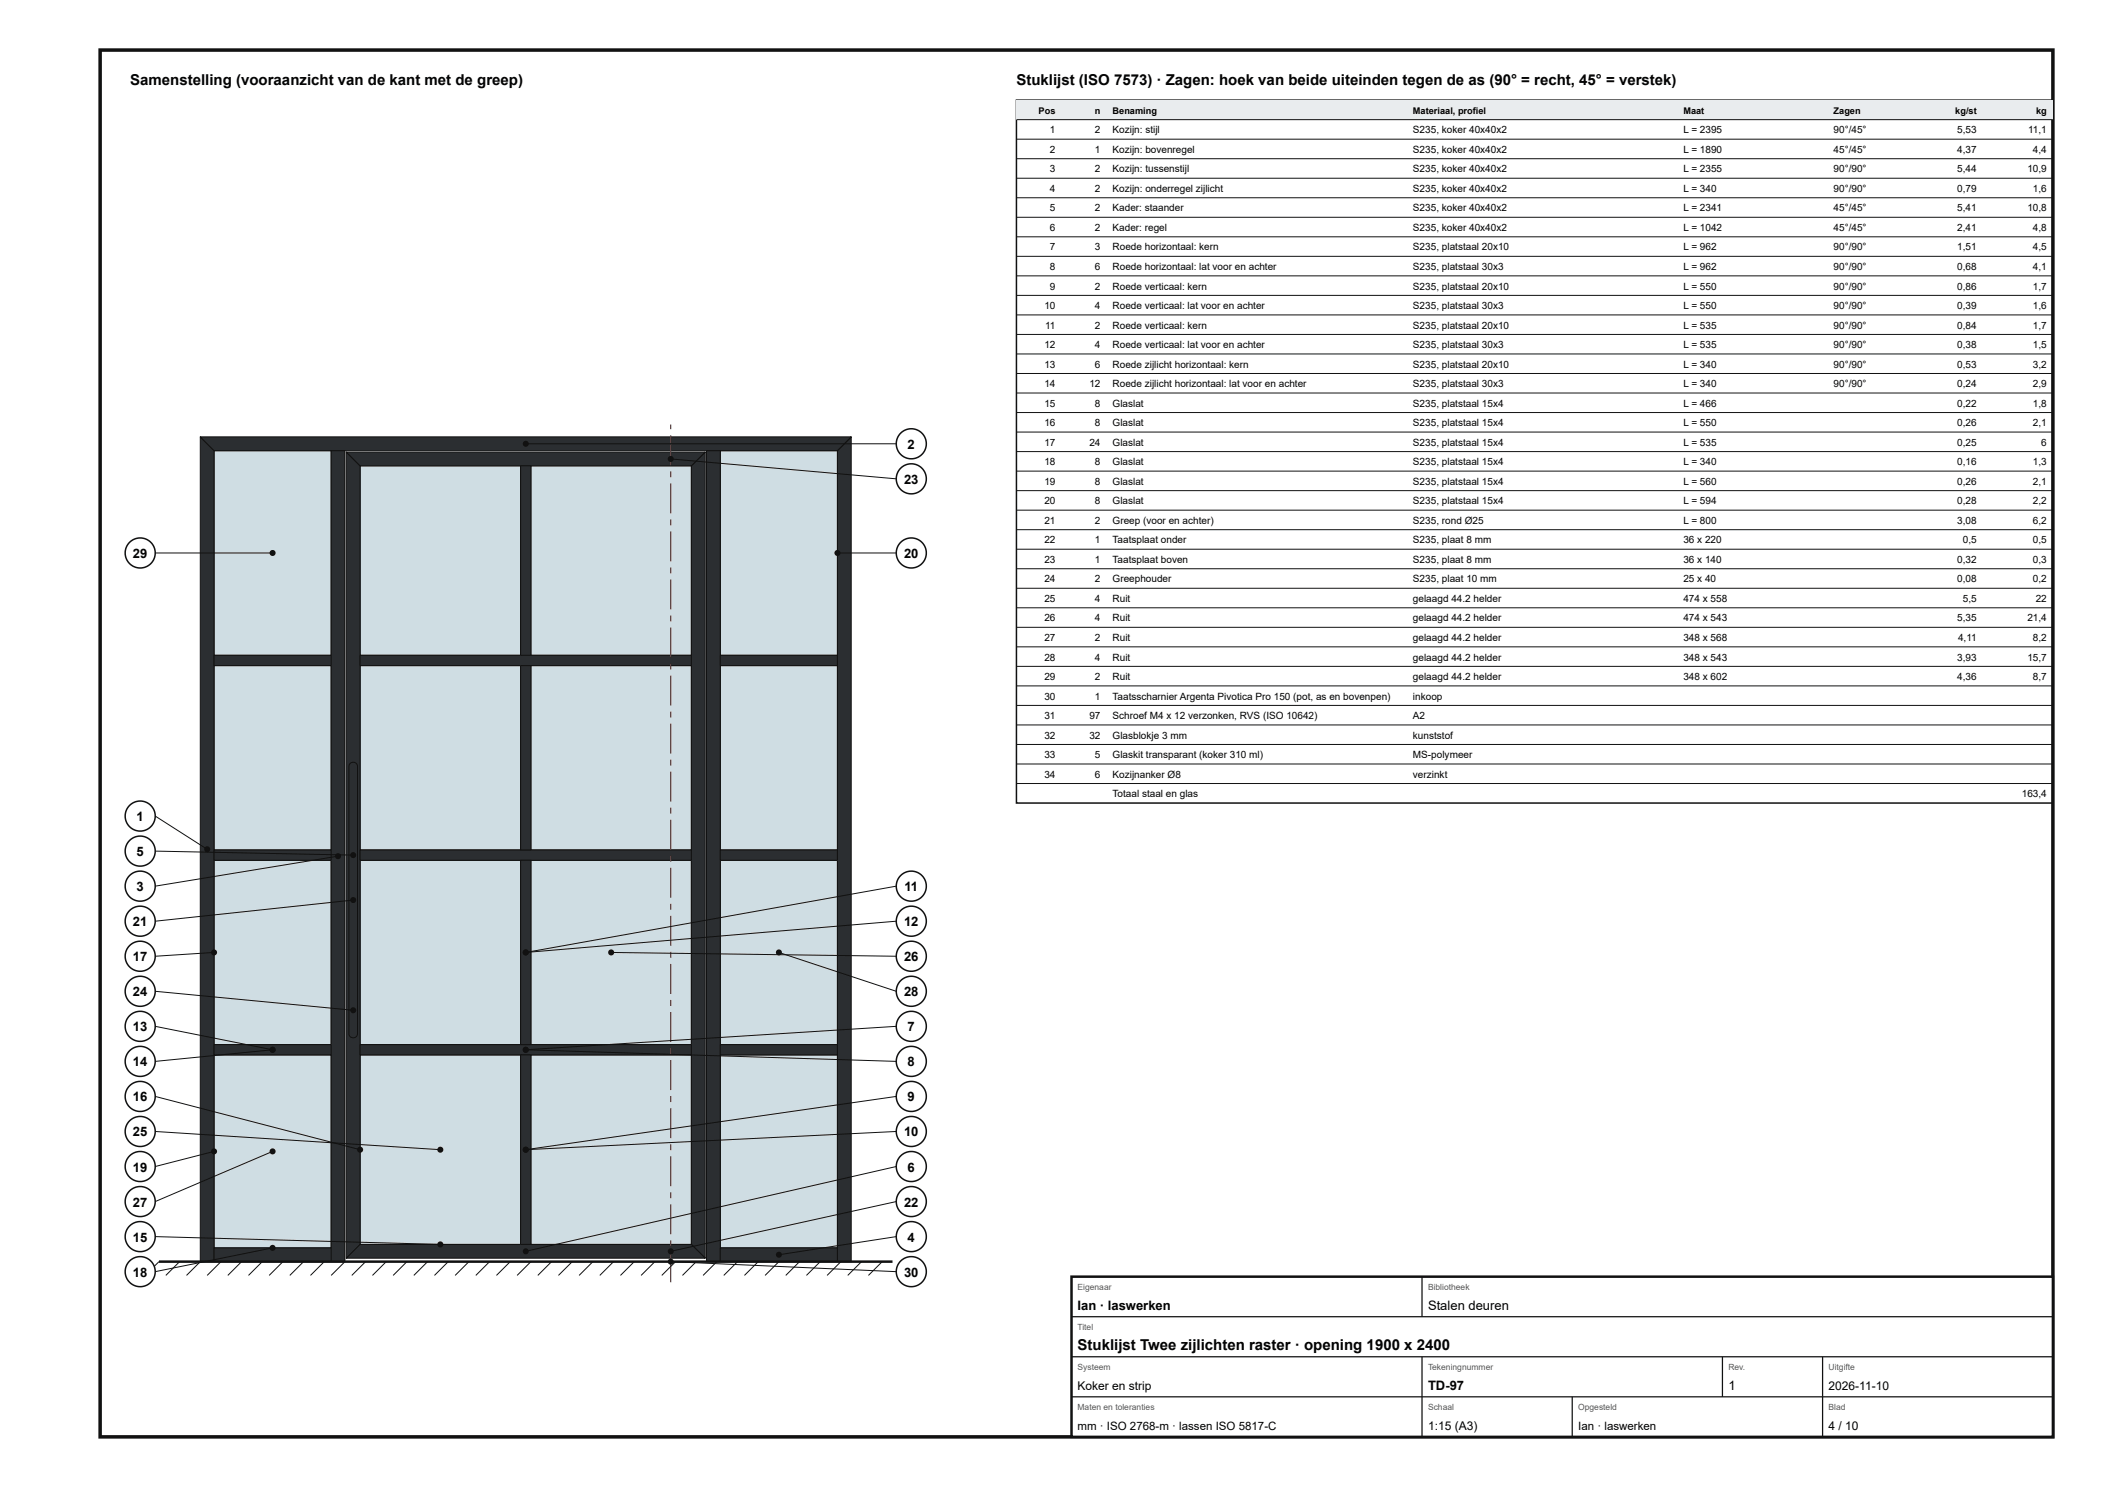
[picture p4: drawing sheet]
<svg xmlns="http://www.w3.org/2000/svg" width="420mm" height="297mm" viewBox="0 0 420 297" stroke-linecap="round" stroke-linejoin="round" font-family="sans-serif">
<path d="M20 10h390v277h-390z" fill="none" stroke="#111" stroke-width=".7" stroke-linecap="butt"/>
<path d="M71.9 210.7h32.1v37.9h-32.1z" fill="#cfdde3"/>
<path d="M71.9 210.7h32.1v37.9h-32.1z" fill="none" stroke="#111" stroke-width=".2"/>
<path d="M106 210.7h32.1v37.9h-32.1z" fill="#cfdde3"/>
<path d="M106 210.7h32.1v37.9h-32.1z" fill="none" stroke="#111" stroke-width=".2"/>
<path d="M71.9 171.8h32.1v36.8h-32.1z" fill="#cfdde3"/>
<path d="M71.9 171.8h32.1v36.8h-32.1z" fill="none" stroke="#111" stroke-width=".2"/>
<path d="M106 171.8h32.1v36.8h-32.1z" fill="#cfdde3"/>
<path d="M106 171.8h32.1v36.8h-32.1z" fill="none" stroke="#111" stroke-width=".2"/>
<path d="M71.9 132.9h32.1v36.9h-32.1z" fill="#cfdde3"/>
<path d="M71.9 132.9h32.1v36.9h-32.1z" fill="none" stroke="#111" stroke-width=".2"/>
<path d="M106 132.9h32.1v36.9h-32.1z" fill="#cfdde3"/>
<path d="M106 132.9h32.1v36.9h-32.1z" fill="none" stroke="#111" stroke-width=".2"/>
<path d="M71.9 93h32.1v37.9h-32.1z" fill="#cfdde3"/>
<path d="M71.9 93h32.1v37.9h-32.1z" fill="none" stroke="#111" stroke-width=".2"/>
<path d="M106 93h32.1v37.9h-32.1z" fill="#cfdde3"/>
<path d="M106 93h32.1v37.9h-32.1z" fill="none" stroke="#111" stroke-width=".2"/>
<path d="M42.7 210.7h23.4v38.5h-23.4z" fill="#cfdde3"/>
<path d="M42.7 210.7h23.4v38.5h-23.4z" fill="none" stroke="#111" stroke-width=".2"/>
<path d="M42.7 171.8h23.4v36.8h-23.4z" fill="#cfdde3"/>
<path d="M42.7 171.8h23.4v36.8h-23.4z" fill="none" stroke="#111" stroke-width=".2"/>
<path d="M42.7 132.9h23.4v36.9h-23.4z" fill="#cfdde3"/>
<path d="M42.7 132.9h23.4v36.9h-23.4z" fill="none" stroke="#111" stroke-width=".2"/>
<path d="M42.7 90h23.4v40.9h-23.4z" fill="#cfdde3"/>
<path d="M42.7 90h23.4v40.9h-23.4z" fill="none" stroke="#111" stroke-width=".2"/>
<path d="M143.9 210.7h23.3v38.5h-23.3z" fill="#cfdde3"/>
<path d="M143.9 210.7h23.3v38.5h-23.3z" fill="none" stroke="#111" stroke-width=".2"/>
<path d="M143.9 171.8h23.3v36.8h-23.3z" fill="#cfdde3"/>
<path d="M143.9 171.8h23.3v36.8h-23.3z" fill="none" stroke="#111" stroke-width=".2"/>
<path d="M143.9 132.9h23.3v36.9h-23.3z" fill="#cfdde3"/>
<path d="M143.9 132.9h23.3v36.9h-23.3z" fill="none" stroke="#111" stroke-width=".2"/>
<path d="M143.9 90h23.3v40.9h-23.3z" fill="#cfdde3"/>
<path d="M143.9 90h23.3v40.9h-23.3z" fill="none" stroke="#111" stroke-width=".2"/>
<path d="M40 87.3l2.7 2.7v162h-2.7z" fill="#2b2e31"/>
<path d="M40 87.3l2.7 2.7v162h-2.7z" fill="none" stroke="#111" stroke-width=".2"/>
<path d="M170 87.3v164.7h-2.8v-162z" fill="#2b2e31"/>
<path d="M170 87.3v164.7h-2.8v-162z" fill="none" stroke="#111" stroke-width=".2"/>
<path d="M40 87.3h130l-2.8 2.7h-124.5z" fill="#2b2e31"/>
<path d="M40 87.3h130l-2.8 2.7h-124.5z" fill="none" stroke="#111" stroke-width=".2"/>
<path d="M66.1 90h2.8v162h-2.8z" fill="#2b2e31"/>
<path d="M66.1 90h2.8v162h-2.8z" fill="none" stroke="#111" stroke-width=".2"/>
<path d="M42.7 249.2h23.4v2.8h-23.4z" fill="#2b2e31"/>
<path d="M42.7 249.2h23.4v2.8h-23.4z" fill="none" stroke="#111" stroke-width=".2"/>
<path d="M141.1 90h2.8v162h-2.8z" fill="#2b2e31"/>
<path d="M141.1 90h2.8v162h-2.8z" fill="none" stroke="#111" stroke-width=".2"/>
<path d="M143.9 249.2h23.3v2.8h-23.3z" fill="#2b2e31"/>
<path d="M143.9 249.2h23.3v2.8h-23.3z" fill="none" stroke="#111" stroke-width=".2"/>
<path d="M69.2 90.3l2.7 2.7v155.6l-2.7 2.7z" fill="#2b2e31"/>
<path d="M69.2 90.3l2.7 2.7v155.6l-2.7 2.7z" fill="none" stroke="#111" stroke-width=".2"/>
<path d="M138.1 93l2.7-2.7v161l-2.7-2.7z" fill="#2b2e31"/>
<path d="M138.1 93l2.7-2.7v161l-2.7-2.7z" fill="none" stroke="#111" stroke-width=".2"/>
<path d="M69.2 251.3l2.7-2.7h66.2l2.7 2.7z" fill="#2b2e31"/>
<path d="M69.2 251.3l2.7-2.7h66.2l2.7 2.7z" fill="none" stroke="#111" stroke-width=".2"/>
<path d="M69.2 90.3h71.6l-2.7 2.7h-66.2z" fill="#2b2e31"/>
<path d="M69.2 90.3h71.6l-2.7 2.7h-66.2z" fill="none" stroke="#111" stroke-width=".2"/>
<path d="M71.9 208.6h66.2v2.1h-66.2z" fill="#2b2e31"/>
<path d="M71.9 208.6h66.2v2.1h-66.2z" fill="none" stroke="#111" stroke-width=".2"/>
<path d="M71.9 169.8h66.2v2h-66.2z" fill="#2b2e31"/>
<path d="M71.9 169.8h66.2v2h-66.2z" fill="none" stroke="#111" stroke-width=".2"/>
<path d="M71.9 130.9h66.2v2h-66.2z" fill="#2b2e31"/>
<path d="M71.9 130.9h66.2v2h-66.2z" fill="none" stroke="#111" stroke-width=".2"/>
<path d="M104 210.7h2v37.9h-2z" fill="#2b2e31"/>
<path d="M104 210.7h2v37.9h-2z" fill="none" stroke="#111" stroke-width=".2"/>
<path d="M104 171.8h2v36.8h-2z" fill="#2b2e31"/>
<path d="M104 171.8h2v36.8h-2z" fill="none" stroke="#111" stroke-width=".2"/>
<path d="M104 132.9h2v36.9h-2z" fill="#2b2e31"/>
<path d="M104 132.9h2v36.9h-2z" fill="none" stroke="#111" stroke-width=".2"/>
<path d="M104 93h2v37.9h-2z" fill="#2b2e31"/>
<path d="M104 93h2v37.9h-2z" fill="none" stroke="#111" stroke-width=".2"/>
<path d="M42.7 208.6h23.4v2.1h-23.4z" fill="#2b2e31"/>
<path d="M42.7 208.6h23.4v2.1h-23.4z" fill="none" stroke="#111" stroke-width=".2"/>
<path d="M42.7 169.8h23.4v2h-23.4z" fill="#2b2e31"/>
<path d="M42.7 169.8h23.4v2h-23.4z" fill="none" stroke="#111" stroke-width=".2"/>
<path d="M42.7 130.9h23.4v2h-23.4z" fill="#2b2e31"/>
<path d="M42.7 130.9h23.4v2h-23.4z" fill="none" stroke="#111" stroke-width=".2"/>
<path d="M143.9 208.6h23.3v2.1h-23.3z" fill="#2b2e31"/>
<path d="M143.9 208.6h23.3v2.1h-23.3z" fill="none" stroke="#111" stroke-width=".2"/>
<path d="M143.9 169.8h23.3v2h-23.3z" fill="#2b2e31"/>
<path d="M143.9 169.8h23.3v2h-23.3z" fill="none" stroke="#111" stroke-width=".2"/>
<path d="M143.9 130.9h23.3v2h-23.3z" fill="#2b2e31"/>
<path d="M143.9 130.9h23.3v2h-23.3z" fill="none" stroke="#111" stroke-width=".2"/>
<path d="M133.9 250.1h.2v6h-.2zM133.9 247.7h.2v1.2h-.2zM133.9 240.5h.2v6h-.2zM133.9 238.1h.2v1.2h-.2zM133.9 230.9h.2v6h-.2zM133.9 228.5h.2v1.2h-.2zM133.9 221.3h.2v6h-.2zM133.9 218.9h.2v1.2h-.2zM133.9 211.7h.2v6h-.2zM133.9 209.3h.2v1.2h-.2zM133.9 202.1h.2v6h-.2zM133.9 199.7h.2v1.2h-.2zM133.9 192.5h.2v6h-.2zM133.9 190.1h.2v1.2h-.2zM133.9 182.9h.2v6h-.2zM133.9 180.5h.2v1.2h-.2zM133.9 173.3h.2v6h-.2zM133.9 170.9h.2v1.2h-.2zM133.9 163.7h.2v6h-.2zM133.9 161.3h.2v1.2h-.2zM133.9 154.1h.2v6h-.2zM133.9 151.7h.2v1.2h-.2zM133.9 144.5h.2v6h-.2zM133.9 142.1h.2v1.2h-.2zM133.9 134.9h.2v6h-.2zM133.9 132.5h.2v1.2h-.2zM133.9 125.3h.2v6h-.2zM133.9 122.9h.2v1.2h-.2zM133.9 115.7h.2v6h-.2zM133.9 113.3h.2v1.2h-.2zM133.9 106.1h.2v6h-.2zM133.9 103.7h.2v1.2h-.2zM133.9 96.5h.2v6h-.2zM133.9 94.1h.2v1.2h-.2zM133.9 86.9h.2v6h-.2zM133.9 84.8h.2v.9h-.2z" fill="#b00"/>
<path d="M69.9 152.5a.87 .87 0 0 1 1-.2 .87 .87 0 0 1 .5 .8v53.4a.86 .86 0 0 1-.9 .8 .86 .86 0 0 1-.8-.8v-53.4z" fill="#2b2e31"/>
<g fill="none" stroke="#111" stroke-width=".2">
<path d="M69.9 152.5a.87 .87 0 0 1 1-.2 .87 .87 0 0 1 .5 .8v53.4a.86 .86 0 0 1-.9 .8 .86 .86 0 0 1-.8-.8v-53.4zM31.7 252l-2.7 2.7M35.9 252l-2.8 2.7M40 252l-2.8 2.7M44.1 252l-2.7 2.7M48.2 252l-2.7 2.7M52.4 252l-2.8 2.7M56.5 252l-2.7 2.7M60.6 252l-2.7 2.7M64.8 252l-2.8 2.7M68.9 252l-2.8 2.7M73 252l-2.7 2.7"/>
<path d="M77.1 252l-2.7 2.7M81.3 252l-2.8 2.7M85.4 252l-2.8 2.7M89.5 252l-2.7 2.7M93.6 252l-2.7 2.7M97.8 252l-2.8 2.7M101.9 252l-2.8 2.7M106 252l-2.7 2.7M110.2 252l-2.8 2.7M114.3 252l-2.8 2.7M118.4 252l-2.7 2.7M122.5 252l-2.7 2.7"/>
<path d="M126.7 252l-2.8 2.7M130.8 252l-2.8 2.7M134.9 252l-2.7 2.7M139 252l-2.7 2.7M143.2 252l-2.8 2.7M147.3 252l-2.8 2.7M151.4 252l-2.7 2.7M155.6 252l-2.8 2.7M159.7 252l-2.8 2.7M163.8 252l-2.7 2.7M167.9 252l-2.7 2.7M172.1 252l-2.8 2.7"/>
<path d="M176.2 252l-2.8 2.7"/>
</g>
<path d="M31.7 252h146.5" fill="none" stroke="#111" stroke-width=".5"/>
<circle cx="54.4" cy="110.4" r=".6" fill="#111"/>
<path d="M31 110.5h23.4" fill="none" stroke="#111" stroke-width=".2"/>
<circle cx="28" cy="110.4" r="3" fill="#fff"/>
<circle cx="28" cy="110.4" r="3" fill="none" stroke="#111" stroke-width=".3"/>
<circle cx="41.4" cy="169.6" r=".6" fill="#111"/>
<path d="M31 163l10.4 6.6" fill="none" stroke="#111" stroke-width=".2"/>
<circle cx="28" cy="163" r="3" fill="#fff"/>
<circle cx="28" cy="163" r="3" fill="none" stroke="#111" stroke-width=".3"/>
<circle cx="70.5" cy="170.8" r=".6" fill="#111"/>
<path d="M31 170l39.5 .8" fill="none" stroke="#111" stroke-width=".2"/>
<circle cx="28" cy="170" r="3" fill="#fff"/>
<circle cx="28" cy="170" r="3" fill="none" stroke="#111" stroke-width=".3"/>
<circle cx="67.5" cy="171" r=".6" fill="#111"/>
<path d="M67.5 171l-36.5 6" fill="none" stroke="#111" stroke-width=".2"/>
<circle cx="28" cy="177" r="3" fill="#fff"/>
<circle cx="28" cy="177" r="3" fill="none" stroke="#111" stroke-width=".3"/>
<circle cx="70.5" cy="179.8" r=".6" fill="#111"/>
<path d="M70.5 179.8l-39.5 4.2" fill="none" stroke="#111" stroke-width=".2"/>
<circle cx="28" cy="184" r="3" fill="#fff"/>
<circle cx="28" cy="184" r="3" fill="none" stroke="#111" stroke-width=".3"/>
<circle cx="42.7" cy="190.2" r=".6" fill="#111"/>
<path d="M42.8 190.2l-11.8 .8" fill="none" stroke="#111" stroke-width=".2"/>
<circle cx="28" cy="191" r="3" fill="#fff"/>
<circle cx="28" cy="191" r="3" fill="none" stroke="#111" stroke-width=".3"/>
<circle cx="70.5" cy="201.8" r=".6" fill="#111"/>
<path d="M31 198l39.5 3.8" fill="none" stroke="#111" stroke-width=".2"/>
<circle cx="28" cy="198" r="3" fill="#fff"/>
<circle cx="28" cy="198" r="3" fill="none" stroke="#111" stroke-width=".3"/>
<circle cx="54.4" cy="209.7" r=".6" fill="#111"/>
<path d="M31 205l23.4 4.7" fill="none" stroke="#111" stroke-width=".2"/>
<circle cx="28" cy="205" r="3" fill="#fff"/>
<circle cx="28" cy="205" r="3" fill="none" stroke="#111" stroke-width=".3"/>
<circle cx="54.4" cy="209.7" r=".6" fill="#111"/>
<path d="M54.4 209.7l-23.4 2.3" fill="none" stroke="#111" stroke-width=".2"/>
<circle cx="28" cy="212" r="3" fill="#fff"/>
<circle cx="28" cy="212" r="3" fill="none" stroke="#111" stroke-width=".3"/>
<circle cx="71.9" cy="229.6" r=".6" fill="#111"/>
<path d="M31 219l40.9 10.6" fill="none" stroke="#111" stroke-width=".2"/>
<circle cx="28" cy="219" r="3" fill="#fff"/>
<circle cx="28" cy="219" r="3" fill="none" stroke="#111" stroke-width=".3"/>
<circle cx="87.9" cy="229.6" r=".6" fill="#111"/>
<path d="M31 226l56.9 3.6" fill="none" stroke="#111" stroke-width=".2"/>
<circle cx="28" cy="226" r="3" fill="#fff"/>
<circle cx="28" cy="226" r="3" fill="none" stroke="#111" stroke-width=".3"/>
<circle cx="42.7" cy="230" r=".6" fill="#111"/>
<path d="M42.8 230l-11.8 3" fill="none" stroke="#111" stroke-width=".2"/>
<circle cx="28" cy="233" r="3" fill="#fff"/>
<circle cx="28" cy="233" r="3" fill="none" stroke="#111" stroke-width=".3"/>
<circle cx="54.4" cy="230" r=".6" fill="#111"/>
<path d="M54.4 230l-23.4 10" fill="none" stroke="#111" stroke-width=".2"/>
<circle cx="28" cy="240" r="3" fill="#fff"/>
<circle cx="28" cy="240" r="3" fill="none" stroke="#111" stroke-width=".3"/>
<circle cx="87.9" cy="248.6" r=".6" fill="#111"/>
<path d="M31 247l56.9 1.6" fill="none" stroke="#111" stroke-width=".2"/>
<circle cx="28" cy="247" r="3" fill="#fff"/>
<circle cx="28" cy="247" r="3" fill="none" stroke="#111" stroke-width=".3"/>
<circle cx="54.4" cy="249.2" r=".6" fill="#111"/>
<path d="M54.4 249.2l-23.4 4.8" fill="none" stroke="#111" stroke-width=".2"/>
<circle cx="28" cy="254" r="3" fill="#fff"/>
<circle cx="28" cy="254" r="3" fill="none" stroke="#111" stroke-width=".3"/>
<circle cx="105" cy="88.6" r=".6" fill="#111"/>
<path d="M105 88.6h74" fill="none" stroke="#111" stroke-width=".2"/>
<circle cx="182" cy="88.6" r="3" fill="#fff"/>
<circle cx="182" cy="88.6" r="3" fill="none" stroke="#111" stroke-width=".3"/>
<circle cx="134" cy="91.7" r=".6" fill="#111"/>
<path d="M134 91.7l45 3.9" fill="none" stroke="#111" stroke-width=".2"/>
<circle cx="182" cy="95.6" r="3" fill="#fff"/>
<circle cx="182" cy="95.6" r="3" fill="none" stroke="#111" stroke-width=".3"/>
<circle cx="167.2" cy="110.4" r=".6" fill="#111"/>
<path d="M167.2 110.5h11.8" fill="none" stroke="#111" stroke-width=".2"/>
<circle cx="182" cy="110.4" r="3" fill="#fff"/>
<circle cx="182" cy="110.4" r="3" fill="none" stroke="#111" stroke-width=".3"/>
<circle cx="105" cy="190.2" r=".6" fill="#111"/>
<path d="M179 177l-74 13.2" fill="none" stroke="#111" stroke-width=".2"/>
<circle cx="182" cy="177" r="3" fill="#fff"/>
<circle cx="182" cy="177" r="3" fill="none" stroke="#111" stroke-width=".3"/>
<circle cx="105" cy="190.2" r=".6" fill="#111"/>
<path d="M179 184l-74 6.2" fill="none" stroke="#111" stroke-width=".2"/>
<circle cx="182" cy="184" r="3" fill="#fff"/>
<circle cx="182" cy="184" r="3" fill="none" stroke="#111" stroke-width=".3"/>
<circle cx="122.1" cy="190.2" r=".6" fill="#111"/>
<path d="M122.1 190.2l56.9 .8" fill="none" stroke="#111" stroke-width=".2"/>
<circle cx="182" cy="191" r="3" fill="#fff"/>
<circle cx="182" cy="191" r="3" fill="none" stroke="#111" stroke-width=".3"/>
<circle cx="155.6" cy="190.2" r=".6" fill="#111"/>
<path d="M155.6 190.2l23.4 7.8" fill="none" stroke="#111" stroke-width=".2"/>
<circle cx="182" cy="198" r="3" fill="#fff"/>
<circle cx="182" cy="198" r="3" fill="none" stroke="#111" stroke-width=".3"/>
<circle cx="105" cy="209.7" r=".6" fill="#111"/>
<path d="M179 205l-74 4.7" fill="none" stroke="#111" stroke-width=".2"/>
<circle cx="182" cy="205" r="3" fill="#fff"/>
<circle cx="182" cy="205" r="3" fill="none" stroke="#111" stroke-width=".3"/>
<circle cx="105" cy="209.7" r=".6" fill="#111"/>
<path d="M105 209.7l74 2.3" fill="none" stroke="#111" stroke-width=".2"/>
<circle cx="182" cy="212" r="3" fill="#fff"/>
<circle cx="182" cy="212" r="3" fill="none" stroke="#111" stroke-width=".3"/>
<circle cx="105" cy="229.6" r=".6" fill="#111"/>
<path d="M179 219l-74 10.6" fill="none" stroke="#111" stroke-width=".2"/>
<circle cx="182" cy="219" r="3" fill="#fff"/>
<circle cx="182" cy="219" r="3" fill="none" stroke="#111" stroke-width=".3"/>
<circle cx="105" cy="229.6" r=".6" fill="#111"/>
<path d="M179 226l-74 3.6" fill="none" stroke="#111" stroke-width=".2"/>
<circle cx="182" cy="226" r="3" fill="#fff"/>
<circle cx="182" cy="226" r="3" fill="none" stroke="#111" stroke-width=".3"/>
<circle cx="105" cy="249.9" r=".6" fill="#111"/>
<path d="M179 233l-74 16.9" fill="none" stroke="#111" stroke-width=".2"/>
<circle cx="182" cy="233" r="3" fill="#fff"/>
<circle cx="182" cy="233" r="3" fill="none" stroke="#111" stroke-width=".3"/>
<circle cx="134" cy="249.9" r=".6" fill="#111"/>
<path d="M179 240l-45 9.9" fill="none" stroke="#111" stroke-width=".2"/>
<circle cx="182" cy="240" r="3" fill="#fff"/>
<circle cx="182" cy="240" r="3" fill="none" stroke="#111" stroke-width=".3"/>
<circle cx="155.6" cy="250.6" r=".6" fill="#111"/>
<path d="M179 247l-23.4 3.6" fill="none" stroke="#111" stroke-width=".2"/>
<circle cx="182" cy="247" r="3" fill="#fff"/>
<circle cx="182" cy="247" r="3" fill="none" stroke="#111" stroke-width=".3"/>
<circle cx="134" cy="252" r=".6" fill="#111"/>
<path d="M134 252l45 2" fill="none" stroke="#111" stroke-width=".2"/>
<circle cx="182" cy="254" r="3" fill="#fff"/>
<g fill="none" stroke="#111" stroke-width=".3">
<path d="M203 20h207v140.4h-207z"/>
<circle cx="182" cy="254" r="3"/>
</g>
<path d="M203 20h207v3.9h-207z" fill="#e9ecee"/>
<g fill="none" stroke="#111" stroke-width=".2">
<path d="M203 23.9h207M203 27.8h207M203 31.7h207M203 35.6h207M203 39.5h207M203 43.4h207M203 47.3h207M203 51.2h207M203 55.1h207M203 59h207M203 62.9h207M203 66.8h207"/>
<path d="M203 70.7h207M203 74.6h207M203 78.5h207M203 82.4h207M203 86.3h207M203 90.2h207M203 94.1h207M203 98h207M203 101.9h207M203 105.8h207M203 109.7h207M203 113.6h207"/>
<path d="M203 117.5h207M203 121.4h207M203 125.3h207M203 129.2h207M203 133.1h207M203 137h207M203 140.9h207M203 144.8h207M203 148.7h207M203 152.6h207M203 156.5h207"/>
</g>
<path d="M214 255h196v32h-196z" fill="#fff"/>
<path d="M214 255h196v32h-196z" fill="none" stroke="#111" stroke-width=".5"/>
<path d="M284 255v8M214 263h196M214 271h196M214 279h196M284 271v16M314 279v8M344 271v8M364 271v16" fill="none" stroke="#111" stroke-width=".25"/>
<g font-size="3">
<text x="26" y="17">Samenstelling (vooraanzicht van de kant met de greep)</text>
<text x="203" y="17">Stuklijst (ISO 7573) · Zagen: hoek van beide uiteinden tegen de as (90° = recht, 45° = verstek)</text>
<text x="215.2" y="269.6">Stuklijst Twee zijlichten raster · opening 1900 x 2400</text>
</g>
<g font-size="2.6">
<text x="181.3" y="89.6">2</text>
<text x="180.5" y="96.6">23</text>
<text x="26.5" y="111.5">29</text>
<text x="180.5" y="111.5">20</text>
<text x="27.3" y="164">1</text>
<text x="27.3" y="171">5</text>
<text x="27.3" y="178">3</text>
<text x="180.6" y="178">11</text>
<text x="26.5" y="185">21</text>
<text x="180.5" y="185">12</text>
<text x="26.5" y="192">17</text>
<text x="180.5" y="192">26</text>
<text x="26.5" y="199">24</text>
<text x="180.5" y="199">28</text>
<text x="26.5" y="206">13</text>
<text x="181.3" y="206">7</text>
<text x="26.5" y="213">14</text>
<text x="181.3" y="213">8</text>
<text x="26.5" y="220">16</text>
<text x="181.3" y="220">9</text>
<text x="26.5" y="227">25</text>
<text x="180.5" y="227">10</text>
<text x="26.5" y="234">19</text>
<text x="181.3" y="234">6</text>
<text x="26.5" y="241">27</text>
<text x="180.5" y="241">22</text>
<text x="26.5" y="248">15</text>
<text x="181.3" y="248">4</text>
<text x="26.5" y="255">18</text>
<text x="180.5" y="255">30</text>
<text x="215.2" y="261.6">Ian · laswerken</text>
<text x="285.2" y="261.6">Stalen deuren</text>
<text x="285.2" y="277.6">TD-97</text>
<text x="345.2" y="277.6">1</text>
</g>
<g font-size="2.4">
<text x="215.2" y="277.6">Koker en strip</text>
<text x="365.2" y="277.6">2026-11-10</text>
<text x="285.2" y="285.6">1:15 (A3)</text>
<text x="365.2" y="285.6">4 / 10</text>
</g>
<g font-size="2.3">
<text x="215.2" y="285.6">mm · ISO 2768-m · lassen ISO 5817-C</text>
<text x="315.2" y="285.6">Ian · laswerken</text>
</g>
<g font-size="2">
<text x="209.7" y="26.6">1</text>
<text x="218.7" y="26.6">2</text>
<text x="222.2" y="26.6">Kozijn: stijl</text>
<text x="282.2" y="26.6">S235, koker 40x40x2</text>
<text x="336.2" y="26.6">L = 2395</text>
<text x="366.2" y="26.6">90°/45°</text>
<text x="390.9" y="26.6">5,53</text>
<text x="405.1" y="26.6">11,1</text>
<text x="209.7" y="30.5">2</text>
<text x="209.7" y="34.4">3</text>
<text x="218.7" y="30.5">1</text>
<text x="218.7" y="34.4">2</text>
<text x="222.2" y="30.5">Kozijn: bovenregel</text>
<text x="222.2" y="34.4">Kozijn: tussenstijl</text>
<text x="282.2" y="30.5">S235, koker 40x40x2</text>
<text x="282.2" y="34.4">S235, koker 40x40x2</text>
<text x="336.2" y="30.5">L = 1890</text>
<text x="336.2" y="34.4">L = 2355</text>
<text x="366.2" y="30.5">45°/45°</text>
<text x="366.2" y="34.4">90°/90°</text>
<text x="390.9" y="30.5">4,37</text>
<text x="390.9" y="34.4">5,44</text>
<text x="404.9" y="34.4">10,9</text>
<text x="406" y="30.5">4,4</text>
<text x="209.7" y="38.3">4</text>
<text x="218.7" y="38.3">2</text>
<text x="222.2" y="38.3">Kozijn: onderregel zijlicht</text>
<text x="282.2" y="38.3">S235, koker 40x40x2</text>
<text x="336.2" y="38.3">L = 340</text>
<text x="366.2" y="38.3">90°/90°</text>
<text x="390.9" y="38.3">0,79</text>
<text x="406" y="38.3">1,6</text>
<text x="209.7" y="42.2">5</text>
<text x="209.7" y="46.1">6</text>
<text x="218.7" y="42.2">2</text>
<text x="218.7" y="46.1">2</text>
<text x="222.2" y="42.2">Kader: staander</text>
<text x="222.2" y="46.1">Kader: regel</text>
<text x="282.2" y="42.2">S235, koker 40x40x2</text>
<text x="282.2" y="46.1">S235, koker 40x40x2</text>
<text x="336.2" y="42.2">L = 2341</text>
<text x="336.2" y="46.1">L = 1042</text>
<text x="366.2" y="42.2">45°/45°</text>
<text x="366.2" y="46.1">45°/45°</text>
<text x="390.9" y="42.2">5,41</text>
<text x="390.9" y="46.1">2,41</text>
<text x="404.9" y="42.2">10,8</text>
<text x="406" y="46.1">4,8</text>
<text x="209.7" y="50">7</text>
<text x="209.7" y="53.9">8</text>
<text x="218.7" y="50">3</text>
<text x="218.7" y="53.9">6</text>
<text x="222.2" y="50">Roede horizontaal: kern</text>
<text x="222.2" y="53.9">Roede horizontaal: lat voor en achter</text>
<text x="282.2" y="50">S235, platstaal 20x10</text>
<text x="282.2" y="53.9">S235, platstaal 30x3</text>
<text x="336.2" y="50">L = 962</text>
<text x="336.2" y="53.9">L = 962</text>
<text x="366.2" y="50">90°/90°</text>
<text x="366.2" y="53.9">90°/90°</text>
<text x="390.9" y="50">1,51</text>
<text x="390.9" y="53.9">0,68</text>
<text x="406" y="50">4,5</text>
<text x="406" y="53.9">4,1</text>
<text x="209.7" y="57.8">9</text>
<text x="218.7" y="57.8">2</text>
<text x="222.2" y="57.8">Roede verticaal: kern</text>
<text x="282.2" y="57.8">S235, platstaal 20x10</text>
<text x="336.2" y="57.8">L = 550</text>
<text x="366.2" y="57.8">90°/90°</text>
<text x="390.9" y="57.8">0,86</text>
<text x="406" y="57.8">1,7</text>
<text x="208.6" y="61.7">10</text>
<text x="208.7" y="65.6">11</text>
<text x="218.7" y="61.7">4</text>
<text x="218.7" y="65.6">2</text>
<text x="222.2" y="61.7">Roede verticaal: lat voor en achter</text>
<text x="222.2" y="65.6">Roede verticaal: kern</text>
<text x="282.2" y="61.7">S235, platstaal 30x3</text>
<text x="282.2" y="65.6">S235, platstaal 20x10</text>
<text x="336.2" y="61.7">L = 550</text>
<text x="336.2" y="65.6">L = 535</text>
<text x="366.2" y="61.7">90°/90°</text>
<text x="366.2" y="65.6">90°/90°</text>
<text x="390.9" y="61.7">0,39</text>
<text x="390.9" y="65.6">0,84</text>
<text x="406" y="61.7">1,6</text>
<text x="406" y="65.6">1,7</text>
<text x="208.6" y="69.5">12</text>
<text x="218.7" y="69.5">4</text>
<text x="222.2" y="69.5">Roede verticaal: lat voor en achter</text>
<text x="282.2" y="69.5">S235, platstaal 30x3</text>
<text x="336.2" y="69.5">L = 535</text>
<text x="366.2" y="69.5">90°/90°</text>
<text x="390.9" y="69.5">0,38</text>
<text x="406" y="69.5">1,5</text>
<text x="208.6" y="73.4">13</text>
<text x="208.6" y="77.3">14</text>
<text x="217.6" y="77.3">12</text>
<text x="218.7" y="73.4">6</text>
<text x="222.2" y="73.4">Roede zijlicht horizontaal: kern</text>
<text x="222.2" y="77.3">Roede zijlicht horizontaal: lat voor en achter</text>
<text x="282.2" y="73.4">S235, platstaal 20x10</text>
<text x="282.2" y="77.3">S235, platstaal 30x3</text>
<text x="336.2" y="73.4">L = 340</text>
<text x="336.2" y="77.3">L = 340</text>
<text x="366.2" y="73.4">90°/90°</text>
<text x="366.2" y="77.3">90°/90°</text>
<text x="390.9" y="73.4">0,53</text>
<text x="390.9" y="77.3">0,24</text>
<text x="406" y="73.4">3,2</text>
<text x="406" y="77.3">2,9</text>
<text x="208.6" y="81.2">15</text>
<text x="218.7" y="81.2">8</text>
<text x="222.2" y="81.2">Glaslat</text>
<text x="282.2" y="81.2">S235, platstaal 15x4</text>
<text x="336.2" y="81.2">L = 466</text>
<text x="390.9" y="81.2">0,22</text>
<text x="406" y="81.2">1,8</text>
<text x="208.6" y="85.1">16</text>
<text x="208.6" y="89">17</text>
<text x="217.6" y="89">24</text>
<text x="218.7" y="85.1">8</text>
<text x="222.2" y="85.1">Glaslat</text>
<text x="222.2" y="89">Glaslat</text>
<text x="282.2" y="85.1">S235, platstaal 15x4</text>
<text x="282.2" y="89">S235, platstaal 15x4</text>
<text x="336.2" y="85.1">L = 550</text>
<text x="336.2" y="89">L = 535</text>
<text x="390.9" y="85.1">0,26</text>
<text x="390.9" y="89">0,25</text>
<text x="406" y="85.1">2,1</text>
<text x="407.7" y="89">6</text>
<text x="208.6" y="92.9">18</text>
<text x="218.7" y="92.9">8</text>
<text x="222.2" y="92.9">Glaslat</text>
<text x="282.2" y="92.9">S235, platstaal 15x4</text>
<text x="336.2" y="92.9">L = 340</text>
<text x="390.9" y="92.9">0,16</text>
<text x="406" y="92.9">1,3</text>
<text x="208.6" y="96.8">19</text>
<text x="208.6" y="100.7">20</text>
<text x="218.7" y="96.8">8</text>
<text x="218.7" y="100.7">8</text>
<text x="222.2" y="96.8">Glaslat</text>
<text x="222.2" y="100.7">Glaslat</text>
<text x="282.2" y="96.8">S235, platstaal 15x4</text>
<text x="282.2" y="100.7">S235, platstaal 15x4</text>
<text x="336.2" y="96.8">L = 560</text>
<text x="336.2" y="100.7">L = 594</text>
<text x="390.9" y="96.8">0,26</text>
<text x="390.9" y="100.7">0,28</text>
<text x="406" y="96.8">2,1</text>
<text x="406" y="100.7">2,2</text>
<text x="208.6" y="104.6">21</text>
<text x="218.7" y="104.6">2</text>
<text x="222.2" y="104.6">Greep (voor en achter)</text>
<text x="282.2" y="104.6">S235, rond Ø25</text>
<text x="336.2" y="104.6">L = 800</text>
<text x="390.9" y="104.6">3,08</text>
<text x="406" y="104.6">6,2</text>
<text x="208.6" y="108.5">22</text>
<text x="208.6" y="112.4">23</text>
<text x="218.7" y="108.5">1</text>
<text x="218.7" y="112.4">1</text>
<text x="222.2" y="108.5">Taatsplaat onder</text>
<text x="222.2" y="112.4">Taatsplaat boven</text>
<text x="282.2" y="108.5">S235, plaat 8 mm</text>
<text x="282.2" y="112.4">S235, plaat 8 mm</text>
<text x="336.2" y="108.5">36 x 220</text>
<text x="336.2" y="112.4">36 x 140</text>
<text x="390.9" y="112.4">0,32</text>
<text x="392" y="108.5">0,5</text>
<text x="406" y="108.5">0,5</text>
<text x="406" y="112.4">0,3</text>
<text x="208.6" y="116.3">24</text>
<text x="218.7" y="116.3">2</text>
<text x="222.2" y="116.3">Greephouder</text>
<text x="282.2" y="116.3">S235, plaat 10 mm</text>
<text x="336.2" y="116.3">25 x 40</text>
<text x="390.9" y="116.3">0,08</text>
<text x="406" y="116.3">0,2</text>
<text x="208.6" y="120.2">25</text>
<text x="208.6" y="124.1">26</text>
<text x="218.7" y="120.2">4</text>
<text x="218.7" y="124.1">4</text>
<text x="222.2" y="120.2">Ruit</text>
<text x="222.2" y="124.1">Ruit</text>
<text x="282.2" y="120.2">gelaagd 44.2 helder</text>
<text x="282.2" y="124.1">gelaagd 44.2 helder</text>
<text x="336.2" y="120.2">474 x 558</text>
<text x="336.2" y="124.1">474 x 543</text>
<text x="390.9" y="124.1">5,35</text>
<text x="392" y="120.2">5,5</text>
<text x="404.9" y="124.1">21,4</text>
<text x="406.6" y="120.2">22</text>
<text x="208.6" y="128">27</text>
<text x="208.6" y="131.9">28</text>
<text x="218.7" y="128">2</text>
<text x="218.7" y="131.9">4</text>
<text x="222.2" y="128">Ruit</text>
<text x="222.2" y="131.9">Ruit</text>
<text x="282.2" y="128">gelaagd 44.2 helder</text>
<text x="282.2" y="131.9">gelaagd 44.2 helder</text>
<text x="336.2" y="128">348 x 568</text>
<text x="336.2" y="131.9">348 x 543</text>
<text x="390.9" y="131.9">3,93</text>
<text x="391.1" y="128">4,11</text>
<text x="404.9" y="131.9">15,7</text>
<text x="406" y="128">8,2</text>
<text x="208.6" y="135.8">29</text>
<text x="218.7" y="135.8">2</text>
<text x="222.2" y="135.8">Ruit</text>
<text x="282.2" y="135.8">gelaagd 44.2 helder</text>
<text x="336.2" y="135.8">348 x 602</text>
<text x="390.9" y="135.8">4,36</text>
<text x="406" y="135.8">8,7</text>
<text x="208.6" y="139.7">30</text>
<text x="208.6" y="143.6">31</text>
<text x="217.6" y="143.6">97</text>
<text x="218.7" y="139.7">1</text>
<text x="222.2" y="139.7">Taatsscharnier Argenta Pivotica Pro 150 (pot, as en bovenpen)</text>
<text x="222.2" y="143.6">Schroef M4 x 12 verzonken, RVS (ISO 10642)</text>
<text x="282.2" y="139.7">inkoop</text>
<text x="282.2" y="143.6">A2</text>
<text x="208.6" y="147.5">32</text>
<text x="217.6" y="147.5">32</text>
<text x="222.2" y="147.5">Glasblokje 3 mm</text>
<text x="282.2" y="147.5">kunststof</text>
<text x="208.6" y="151.4">33</text>
<text x="208.6" y="155.3">34</text>
<text x="218.7" y="151.4">5</text>
<text x="218.7" y="155.3">6</text>
<text x="222.2" y="151.4">Glaskit transparant (koker 310 ml)</text>
<text x="222.2" y="155.3">Kozijnanker Ø8</text>
<text x="282.2" y="151.4">MS-polymeer</text>
<text x="282.2" y="155.3">verzinkt</text>
<text x="222.2" y="159.2">Totaal staal en glas</text>
<text x="403.8" y="159.2">163,4</text>
</g>
<g font-size="1.8">
<text x="207.4" y="22.7">Pos</text>
<text x="218.7" y="22.7">n</text>
<text x="222.2" y="22.7">Benaming</text>
<text x="282.2" y="22.7">Materiaal, profiel</text>
<text x="336.2" y="22.7">Maat</text>
<text x="366.2" y="22.7">Zagen</text>
<text x="390.5" y="22.7">kg/st</text>
<text x="406.6" y="22.7">kg</text>
</g>
<g font-size="1.7" fill="#555">
<text x="215.2" y="257.6">Eigenaar</text>
<text x="285.2" y="257.6">Bibliotheek</text>
<text x="215.2" y="265.6">Titel</text>
<text x="215.2" y="273.6">Systeem</text>
<text x="285.2" y="273.6">Tekeningnummer</text>
<text x="345.2" y="273.6">Rev.</text>
<text x="365.2" y="273.6">Uitgifte</text>
<text x="215.2" y="281.6">Maten en toleranties</text>
<text x="285.2" y="281.6">Schaal</text>
<text x="315.2" y="281.6">Opgesteld</text>
<text x="365.2" y="281.6">Blad</text>
</g>
</svg>
